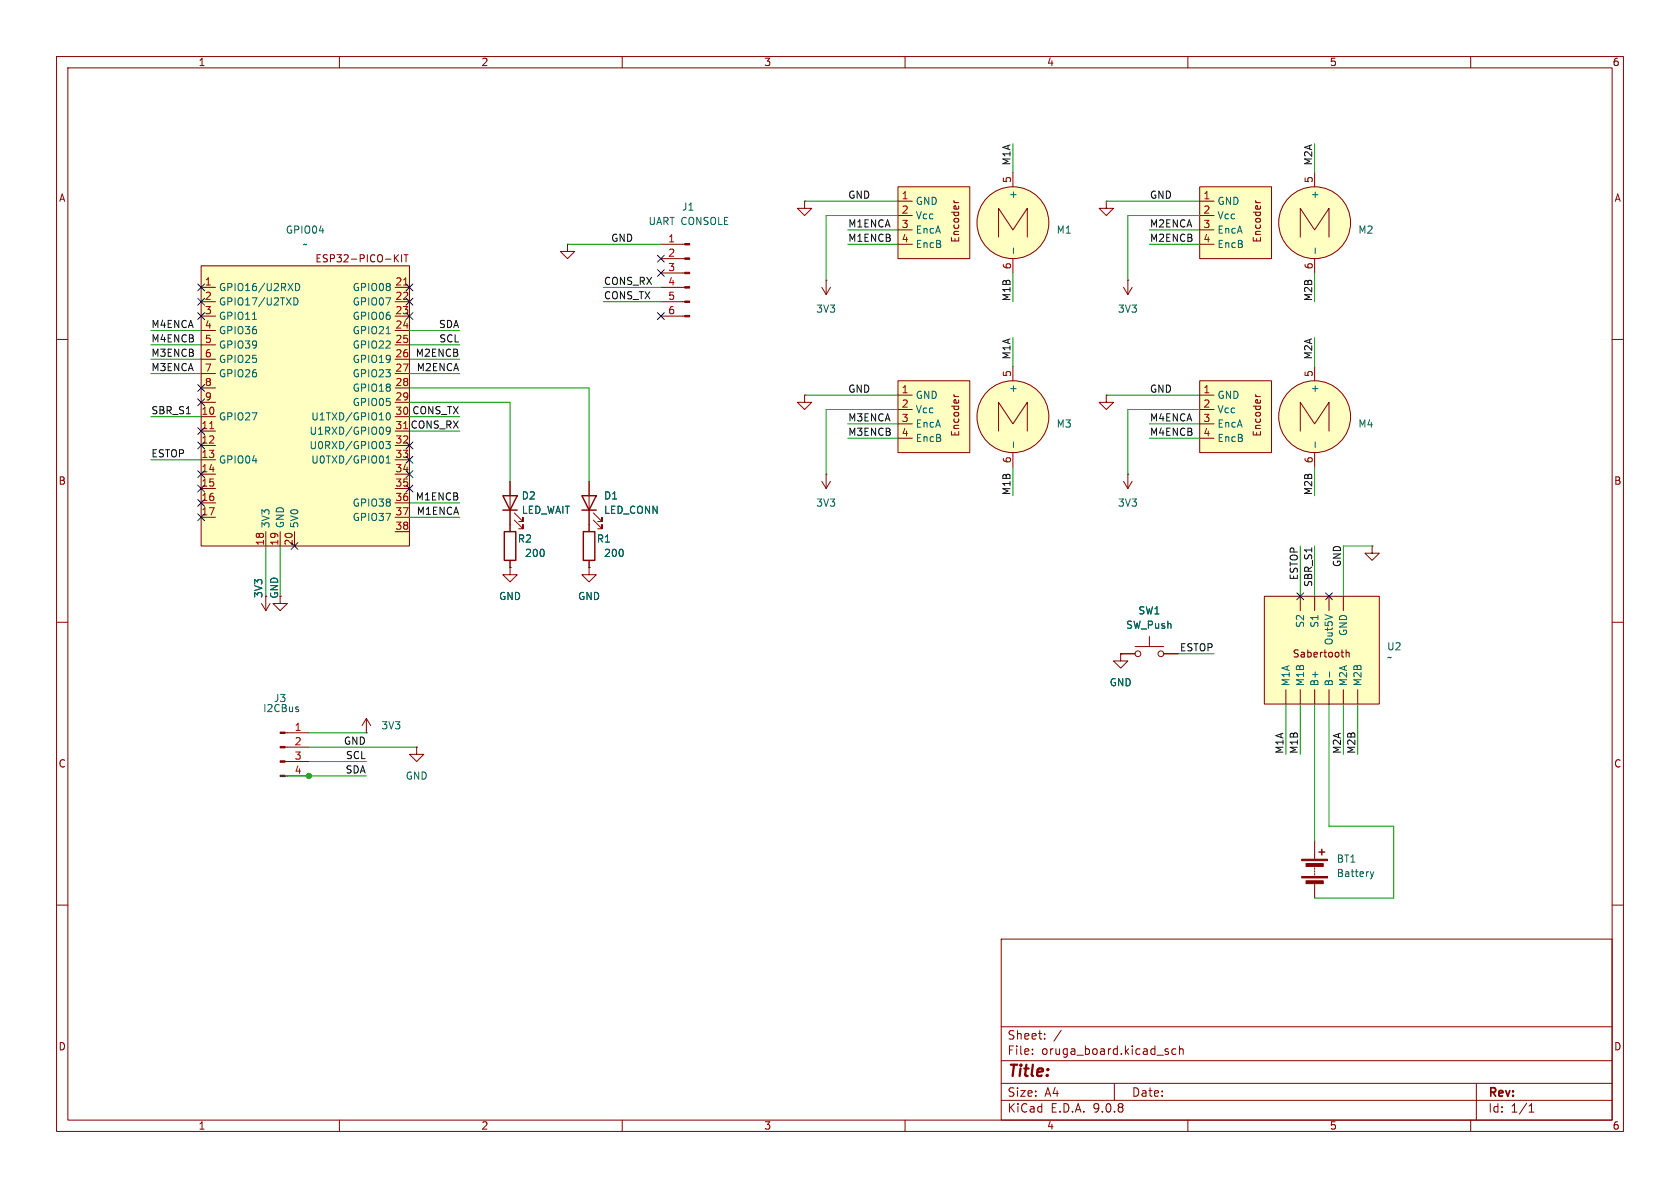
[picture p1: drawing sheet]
<svg xmlns="http://www.w3.org/2000/svg" width="297mm" height="210mm" viewBox="0 0 297 210" stroke-linecap="round" stroke-linejoin="round" font-family="sans-serif">
<g fill="none" stroke="#840000" stroke-width=".18">
<path d="M10 10h277v190h-277zM12 12h273v186h-273zM60 10v2M110 10v2M160 10v2M210 10v2M260 10v2M10 60h2M285 60h2M10 110h2M285 110h2M10 160h2"/>
<path d="M177 166h108v32h-108zM285 160h2M60 198v2M110 198v2M160 198v2M177 194.5h108M177 191.5h108M177 187.5h108M177 181.5h108M182.5 186.3v.1M182.5 185.5v.1M184.7 183.6v.1"/>
<path d="M184.7 182.8v.1M187.6 182.1l-1.3 2M197 191.5v3M206.4 185.9l.2 .2-.2 .3M206.4 185.4l.1 .1M207.9 185.5l-.4-.1-.3 .3v.4l.1 .2h.6M208.5 185.5l.2-.1 .4 .1 .1 .9M208.5 184.9v1.5M210 198v2M260 198v2M261 191.5v6.5M270.3 196.6h.9"/>
<path d="M270.3 195.5l.4-.4v1.5"/>
</g>
<path d="M212.1 33h12.7v12.7h-12.7z" fill="#ffffc2"/>
<circle cx="232.4" cy="39.4" r="6.3" fill="#ffffc2" stroke="#ffffc2" stroke-width=".18"/>
<g fill="none" stroke="#840000" stroke-width=".18">
<path d="M212.1 33h12.7v12.7h-12.7zM212.1 35.6h2.5M212.1 38.1h2.5M222 35.5l.2 .3M232.4 30.5v2.5M100.3 43.2v1.3h1.3l-1.3 1.2-1.2-1.2h1.2M100.3 43.2h.1M145.3 50.8l.7 1.3M146 49.5h.1M146 49.5v2.6M146.8 50.8l-.8 1.3M212.1 40.6h2.5"/>
<path d="M212.1 43.2h2.5M229.9 41.9v-5.1l2.5 3.8 2.5-3.8v5.1M232.4 45.7v2.6M90.2 85.1v7.6M90.9 91.9l1.6 1.6v-.8v.8h-.8M90.9 90.7l1.6 1.5v-.8v.8h-.8M104.1 85.1v7.6M104.9 91.9l1.5 1.6v-.8v.8h-.7M104.9 90.7l1.5 1.5v-.8v.8h-.7M104.1 100.3v1.3h1.3l-1.3 1.3-1.2-1.3h1.2M104.1 100.3h.1"/>
<circle cx="232.4" cy="39.4" r="6.3"/>
</g>
<path d="M232.5 43.8v1" fill="none" stroke="#006464" stroke-width=".18"/>
<path d="M88.9 87.6h2.5l-1.2 2.6zM88.9 90.2h2.5M102.9 87.6h2.5l-1.3 2.6zM102.9 90.2h2.5" fill="none" stroke="#840000" stroke-width=".25"/>
<path d="M35.6 47h36.8v49.5h-36.8z" fill="#ffffc2"/>
<g fill="none" stroke="#840000" stroke-width=".18">
<path d="M142.2 35.6v1.2h1.3l-1.3 1.3-1.2-1.3h1.2M142.2 35.6h.1M35.6 47h36.8v49.5h-36.8zM35.6 50.8h2.5M35.6 53.3h2.5M35.6 55.9h2.5M35.6 58.4h2.5M69.8 50.8h2.6M69.8 53.3h2.6M69.8 55.9h2.6M69.8 58.4h2.6M69.9 45.6l.5 .7"/>
<path d="M70.4 45l-.7 .8M71 45v1.3M71.4 45h.7M71.8 45v1.3M35.6 61h2.5M35.6 63.5h2.5M35.6 66h2.5M35.6 68.6h2.5M35.6 71.1h2.5M35.6 73.7h2.5M35.6 76.2h2.5M35.6 78.7h2.5"/>
<path d="M69.8 61h2.6M69.8 63.5h2.6M69.8 66h2.6M69.8 68.6h2.6M69.8 71.1h2.6M69.8 73.7h2.6M69.8 76.2h2.6M69.8 78.7h2.6M35.6 81.3h2.5M35.6 83.8h2.5M35.6 86.4h2.5M35.6 88.9h2.5"/>
<path d="M35.6 91.4h2.5M47 94v2.5M49.5 94v2.5M52.1 94v2.5M69.8 81.3h2.6M69.8 83.8h2.6M69.8 86.4h2.6M69.8 88.9h2.6M69.8 91.4h2.6M69.8 94h2.6"/>
</g>
<path d="M44.6 56.5h.8M52 52.6a.64 .64 0 0 1 .7 .7 .64 .64 0 0 1-.7 .6zM52.3 50.1a.64 .64 0 0 1 .7 .6 .64 .64 0 0 1-.7 .7zM68.3 59h.7M68.2 78h.8l-.4 .5 .3 .2v.5l-.1 .1-.6-.1M68.5 73h.1a.68 .68 0 0 1 .4 .6 .68 .68 0 0 1-.4 .6 .84 .84 0 0 1-.1-1.2zM69 76.1l-.2 .2-.4-.1-.1-.1 .1-.5 .4-.1 .1 .1a.84 .84 0 0 1-.3 1.2h-.2M68.3 81.9h.7M68.3 81l.3-.4v1.3" fill="none" stroke="#006464" stroke-width=".18"/>
<path d="M71.4 50.4h.7M37.1 75.8h.7M71.4 75.8h.7" fill="none" stroke="#a90000" stroke-width=".18"/>
<path d="M158.7 33h12.7v12.7h-12.7z" fill="#ffffc2"/>
<circle cx="179.1" cy="39.4" r="6.3" fill="#ffffc2" stroke="#ffffc2" stroke-width=".18"/>
<g fill="none" stroke="#840000" stroke-width=".18">
<path d="M158.7 33h12.7v12.7h-12.7zM158.7 35.6h2.6M158.7 38.1h2.6M168.6 35.5l.3 .3M179.1 30.5v2.5M116.8 43.2h4.3M116.8 45.7h4.3M116.8 48.3h4.3M116.8 50.8h4.3M116.8 53.3h4.3M116.8 55.9h4.3M158.7 40.6h2.6"/>
<path d="M158.7 43.2h2.6M176.5 41.9v-5.1l2.6 3.8 2.5-3.8v5.1M179.1 45.7v2.6M198.6 50.8l.8 1.3M199.4 49.5h.1M199.4 49.5v2.6M200.2 50.8l-.8 1.3M195.6 69.9v1.2h1.2l-1.2 1.3-1.3-1.3h1.3M195.6 69.9h.1M242.6 96.5v1.3h1.2l-1.2 1.3-1.3-1.3h1.3M242.6 96.5h.1M198.1 115.6v1.2h1.3l-1.3 1.3-1.3-1.3h1.3"/>
<path d="M198.1 115.6h.1M198.1 115.6h2.6M200.7 114.3h5M203.2 112.5v1.8M205.7 115.6h2.6M64.8 129.5h.1M64.8 127l-.8 1.3M64.8 127l.7 1.3M64.8 127v2.5M232.4 148.6v3.3M232.4 153.4v.3M232.4 153.9v.3"/>
<path d="M232.4 154.4v.3M232.4 156.2v2.6"/>
<circle cx="179.1" cy="39.4" r="6.3"/>
<circle cx="201.2" cy="115.6" r=".51"/>
<circle cx="205.2" cy="115.6" r=".51"/>
</g>
<path d="M179.2 43.8v1M242.3 154.1l.3 .8M242.6 154.9l-.2 .4M242.9 154.1l-.3 .8" fill="none" stroke="#006464" stroke-width=".18"/>
<g fill="#840000" stroke="#840000" stroke-width=".18">
<path d="M121.1 43.1h.8v.2h-.8z"/>
<path d="M121.1 45.6h.8v.2h-.8z"/>
<path d="M121.1 48.1h.8v.3h-.8z"/>
<path d="M121.1 50.7h.8v.2h-.8z"/>
<path d="M121.1 53.2h.8v.3h-.8z"/>
<path d="M121.1 55.8h.8v.2h-.8z"/>
<path d="M230.1 151.9h4.6v.2h-4.6z"/>
<path d="M230.1 154.9h4.6v.3h-4.6z"/>
<path d="M230.9 152.7h3v.5h-3z"/>
<path d="M230.9 155.7h3v.5h-3z"/>
</g>
<path d="M233.2 150.6h1M233.7 150.1v1" fill="none" stroke="#840000" stroke-width=".25"/>
<path d="M223.5 105.4h20.3v19.1h-20.3z" fill="#ffffc2"/>
<g fill="none" stroke="#840000" stroke-width=".18">
<path d="M195.6 35.6v1.2h1.2l-1.2 1.3-1.3-1.3h1.3M195.6 35.6h.1M223.5 105.4h20.3v19.1h-20.3zM229.9 105.4v2.6M232.4 105.4v2.6M234.9 105.4v2.6M237.5 105.4v2.6M238 114.9v1.2M238 115.4l.2-.1 .3 .1v.7M227.3 121.9v2.6M229.9 121.9v2.6M232.4 121.9v2.6"/>
<path d="M234.9 121.9v2.6M237.5 121.9v2.6M240 121.9v2.6"/>
</g>
<path d="M235 118.8v.9" fill="none" stroke="#006464" stroke-width=".18"/>
<path d="M212.1 67.3h12.7v12.7h-12.7z" fill="#ffffc2"/>
<circle cx="232.4" cy="73.7" r="6.3" fill="#ffffc2" stroke="#ffffc2" stroke-width=".18"/>
<g fill="none" stroke="#840000" stroke-width=".18">
<path d="M212.1 67.3h12.7v12.7h-12.7zM212.1 69.9h2.5M212.1 72.4h2.5M212.1 74.9h2.5M212.1 77.5h2.5M222 69.7l.2 .4M229.9 76.2v-5.1l2.5 3.8 2.5-3.8v5.1M232.4 64.8v2.5M232.4 80v2.6"/>
<circle cx="232.4" cy="73.7" r="6.3"/>
</g>
<path d="M232.5 78.1v1" fill="none" stroke="#006464" stroke-width=".18"/>
<path d="M158.7 67.3h12.7v12.7h-12.7z" fill="#ffffc2"/>
<circle cx="179.1" cy="73.7" r="6.3" fill="#ffffc2" stroke="#ffffc2" stroke-width=".18"/>
<g fill="none" stroke="#840000" stroke-width=".18">
<path d="M142.2 69.9v1.2h1.3l-1.3 1.3-1.2-1.3h1.2M142.2 69.9h.1M158.7 67.3h12.7v12.7h-12.7zM158.7 69.9h2.6M158.7 72.4h2.6M158.7 74.9h2.6M158.7 77.5h2.6M168.6 69.7l.3 .4M176.5 76.2v-5.1l2.6 3.8 2.5-3.8v5.1M179.1 64.8v2.5M90.2 85.1v2.5M90.2 90.2v3.8"/>
<path d="M90.2 99.1v1.2M104.1 85.1v2.5M104.1 90.2v3.8M104.1 99.1v1.2M145.3 85.1l.7 1.3M146 83.8h.1M146 83.8v2.6M146.8 85.1l-.8 1.3M179.1 80v2.6M198.6 85.1l.8 1.3M199.4 83.8h.1M199.4 83.8v2.6"/>
<path d="M200.2 85.1l-.8 1.3M46.2 106.7l.8 1.3M47 105.4v2.6M47.8 106.7l-.8 1.3M49.5 105.4v1.3h1.3l-1.3 1.3-1.2-1.3h1.2M90.2 100.3v1.3h1.2l-1.2 1.3-1.3-1.3h1.3M90.2 100.3h.1M104.1 100.3h.1M198.1 115.6h.1M198.1 115.6h2.6M205.7 115.6h2.6M50.4 129.5h4.2"/>
<path d="M50.4 132.1h4.2M50.4 134.6h4.2M50.4 137.2h4.2M73.7 132.1v1.3h1.2l-1.2 1.2-1.3-1.2h1.3M73.7 132.1h.1"/>
<circle cx="179.1" cy="73.7" r="6.3"/>
</g>
<path d="M179.2 78.1v1M52.7 125.4v.3" fill="none" stroke="#006464" stroke-width=".18"/>
<path d="M89.2 94h2v5.1h-2zM103.1 94h2.1v5.1h-2.1z" fill="none" stroke="#840000" stroke-width=".25"/>
<g fill="#840000" stroke="#840000" stroke-width=".18">
<path d="M49.5 129.4h.9v.3h-.9z"/>
<path d="M49.5 132h.9v.2h-.9z"/>
<path d="M49.5 134.5h.9v.2h-.9z"/>
<path d="M49.5 137h.9v.3h-.9z"/>
</g>
<g fill="none" stroke="#009600" stroke-width=".18">
<path d="M142.2 35.6h16.5M158.7 38.1h-12.7v11.4M179.1 25.4v5.1M195.6 35.6h16.5M212.1 38.1h-12.7v11.4M232.4 25.4v5.1M26.7 58.4h8.9M72.4 58.4h8.9M100.3 43.2h16.5M106.7 50.8h10.1M106.7 53.3h10.1M149.9 40.6h8.8"/>
<path d="M149.9 43.2h8.8M179.1 48.3v5M179.1 59.7v5.1M203.2 40.6h8.9M203.2 43.2h8.9M232.4 48.3v5M232.4 59.7v5.1M26.7 61h8.9M26.7 63.5h8.9M26.7 66h8.9M26.7 73.7h8.9M72.4 61h8.9"/>
<path d="M72.4 63.5h8.9M72.4 76.2h8.9M72.4 66h8.9M72.4 73.7h8.9M72.4 68.6h31.7v16.5M72.4 71.1h17.8v14M142.2 69.9h16.5M149.9 74.9h8.8M149.9 77.5h8.8M158.7 72.4h-12.7v11.4M195.6 69.9h16.5M203.2 74.9h8.9"/>
<path d="M203.2 77.5h8.9M212.1 72.4h-12.7v11.4M26.7 81.3h8.9M47 96.5v8.9M49.5 96.5v8.9M72.4 91.4h8.9M72.4 88.9h8.9M179.1 82.6v5M229.9 96.5v8.9M232.4 82.6v5M232.4 96.5v8.9M242.6 96.5h-5.1v8.9"/>
<path d="M208.3 115.6h6.3M49.5 137.2h15.3M54.6 129.5h10.2M54.6 132.1h19.1M54.6 134.6h10.2M227.3 124.5v8.9M229.9 124.5v8.9M232.4 124.5v24.1M234.9 124.5v21.6h11.5v12.7h-14M237.5 124.5v8.9M240 124.5v8.9"/>
</g>
<g fill="none" stroke="#000084" stroke-width=".18">
<path d="M35 55.3l1.2 1.2M35 52.7l1.2 1.2M35 50.2l1.2 1.2M36.2 55.3l-1.2 1.2M36.2 52.7l-1.2 1.2M36.2 50.2l-1.2 1.2M71.8 52.7l1.2 1.2M71.8 50.2l1.2 1.2M71.8 55.3l1.2 1.2M73 52.7l-1.2 1.2M73 50.2l-1.2 1.2M73 55.3l-1.2 1.2"/>
<path d="M116.2 45.1l1.2 1.2M116.2 47.7l1.2 1.2M116.2 55.3l1.2 1.2M117.4 45.1l-1.2 1.2M117.4 47.7l-1.2 1.2M117.4 55.3l-1.2 1.2M35 68l1.2 1.2M35 70.5l1.2 1.2M35 78.1l1.2 1.2M35 75.6l1.2 1.2M36.2 68l-1.2 1.2M36.2 70.5l-1.2 1.2"/>
<path d="M36.2 78.1l-1.2 1.2M36.2 75.6l-1.2 1.2M71.8 78.1l1.2 1.2M73 78.1l-1.2 1.2M35 88.3l1.2 1.2M35 90.8l1.2 1.2M35 83.2l1.2 1.2M35 85.8l1.2 1.2M36.2 88.3l-1.2 1.2M36.2 90.8l-1.2 1.2M36.2 83.2l-1.2 1.2M36.2 85.8l-1.2 1.2"/>
<path d="M51.5 95.9l1.2 1.2M52.7 95.9l-1.2 1.2M71.8 83.2l1.2 1.2M71.8 80.7l1.2 1.2M71.8 85.8l1.2 1.2M73 83.2l-1.2 1.2M73 80.7l-1.2 1.2M73 85.8l-1.2 1.2M229.3 104.8l1.2 1.2M230.5 104.8l-1.2 1.2M234.3 104.8l1.3 1.2M235.6 104.8l-1.3 1.2"/>
</g>
<circle cx="54.6" cy="137.2" r=".46" fill="#009600" stroke="#009600" stroke-width=".18"/>
<text font-size="2.8" fill="#840000" x="178" y="190.9">Title:</text>
<g font-size="2.1" fill="#840000">
<text x="178" y="184">Sheet:</text>
<text x="178" y="186.7">File:</text>
<text x="184.1" y="186.7">oruga_board.kicad_sch</text>
<text x="178" y="196.9">KiCad</text>
<text x="178" y="194.1">Size:</text>
<text x="184.7" y="194.1">A4</text>
<text x="185.7" y="196.9">E.D.A.</text>
<text x="193.3" y="196.9">9.0.8</text>
<text x="200" y="194.1">Date:</text>
<text x="263" y="194.3">Rev:</text>
<text x="263" y="196.9">Id:</text>
<text x="267.1" y="196.9">1/1</text>
</g>
<g font-size="1.8" fill="#840000">
<text x="35" y="11.9">1</text>
<text x="85" y="11.9">2</text>
<text x="135" y="11.9">3</text>
<text x="185" y="11.9">4</text>
<text x="235" y="11.9">5</text>
<text x="285" y="11.9">6</text>
<text x="10.3" y="35.9">A</text>
<text x="285.3" y="35.9">A</text>
<text x="55.7" y="46.6">ESP32-PICO-KIT</text>
<text x="169.8" y="43" transform="rotate(-90 169.8 43)">Encoder</text>
<text x="223.1" y="43" transform="rotate(-90 223.1 43)">Encoder</text>
<text x="169.8" y="77.3" transform="rotate(-90 169.8 77.3)">Encoder</text>
<text x="223.1" y="77.3" transform="rotate(-90 223.1 77.3)">Encoder</text>
<text x="10.3" y="85.9">B</text>
<text x="285.3" y="85.9">B</text>
<text x="46.6" y="105.8" transform="rotate(-90 46.6 105.8)">3V3</text>
<text x="49.4" y="105.9" transform="rotate(-90 49.4 105.9)">GND</text>
<text x="228.4" y="116.4">Sabertooth</text>
<text x="10.3" y="135.9">C</text>
<text x="285.3" y="135.9">C</text>
<text x="10.3" y="185.9">D</text>
<text x="285.3" y="185.9">D</text>
<text x="35" y="199.9">1</text>
<text x="85" y="199.9">2</text>
<text x="135" y="199.9">3</text>
<text x="185" y="199.9">4</text>
<text x="235" y="199.9">5</text>
<text x="285" y="199.9">6</text>
</g>
<g font-size="1.8" fill="#0f0f0f">
<text x="178.7" y="29.4" transform="rotate(-90 178.7 29.4)">M1A</text>
<text x="232.1" y="29.4" transform="rotate(-90 232.1 29.4)">M2A</text>
<text x="149.9" y="35.2">GND</text>
<text x="203.2" y="35.2">GND</text>
<text x="149.9" y="40.3">M1ENCA</text>
<text x="203.2" y="40.3">M2ENCA</text>
<text x="107.9" y="42.8">GND</text>
<text x="149.9" y="42.8">M1ENCB</text>
<text x="203.2" y="42.8">M2ENCB</text>
<text x="106.7" y="50.5">CONS_RX</text>
<text x="106.7" y="53">CONS_TX</text>
<text x="178.7" y="53.3" transform="rotate(-90 178.7 53.3)">M1B</text>
<text x="232.1" y="53.3" transform="rotate(-90 232.1 53.3)">M2B</text>
<text x="26.7" y="58.1">M4ENCA</text>
<text x="77.5" y="58.1">SDA</text>
<text x="26.7" y="63.2">M3ENCB</text>
<text x="26.7" y="60.6">M4ENCB</text>
<text x="26.7" y="65.7">M3ENCA</text>
<text x="73.4" y="63.2">M2ENCB</text>
<text x="73.6" y="65.7">M2ENCA</text>
<text x="77.6" y="60.6">SCL</text>
<text x="178.7" y="63.6" transform="rotate(-90 178.7 63.6)">M1A</text>
<text x="232.1" y="63.6" transform="rotate(-90 232.1 63.6)">M2A</text>
<text x="149.9" y="69.5">GND</text>
<text x="203.2" y="69.5">GND</text>
<text x="26.7" y="73.3">SBR_S1</text>
<text x="72.5" y="75.9">CONS_RX</text>
<text x="72.8" y="73.3">CONS_TX</text>
<text x="149.9" y="77.1">M3ENCB</text>
<text x="149.9" y="74.6">M3ENCA</text>
<text x="203.2" y="74.6">M4ENCA</text>
<text x="203.2" y="77.1">M4ENCB</text>
<text x="26.7" y="80.9">ESTOP</text>
<text x="73.4" y="88.6">M1ENCB</text>
<text x="178.7" y="87.6" transform="rotate(-90 178.7 87.6)">M1B</text>
<text x="232.1" y="87.6" transform="rotate(-90 232.1 87.6)">M2B</text>
<text x="73.6" y="91.1">M1ENCA</text>
<text x="237.1" y="100.3" transform="rotate(-90 237.1 100.3)">GND</text>
<text x="229.5" y="102.6" transform="rotate(-90 229.5 102.6)">ESTOP</text>
<text x="232.1" y="103.9" transform="rotate(-90 232.1 103.9)">SBR_S1</text>
<text x="208.5" y="115.2">ESTOP</text>
<text x="60.7" y="131.7">GND</text>
<text x="61" y="136.8">SDA</text>
<text x="61.1" y="134.3">SCL</text>
<text x="227" y="133.4" transform="rotate(-90 227 133.4)">M1A</text>
<text x="229.5" y="133.4" transform="rotate(-90 229.5 133.4)">M1B</text>
<text x="237.1" y="133.4" transform="rotate(-90 237.1 133.4)">M2A</text>
<text x="239.7" y="133.4" transform="rotate(-90 239.7 133.4)">M2B</text>
</g>
<g font-size="1.8" fill="#a90000">
<text x="159.3" y="35.3">1</text>
<text x="178.8" y="32.5" transform="rotate(-90 178.8 32.5)">5</text>
<text x="212.7" y="35.3">1</text>
<text x="232.2" y="32.5" transform="rotate(-90 232.2 32.5)">5</text>
<text x="159.3" y="37.8">2</text>
<text x="159.3" y="40.4">3</text>
<text x="212.7" y="37.8">2</text>
<text x="212.7" y="40.4">3</text>
<text x="118" y="42.9">1</text>
<text x="118" y="45.5">2</text>
<text x="159.3" y="42.9">4</text>
<text x="178.8" y="47.7" transform="rotate(-90 178.8 47.7)">6</text>
<text x="212.7" y="42.9">4</text>
<text x="232.2" y="47.7" transform="rotate(-90 232.2 47.7)">6</text>
<text x="36.1" y="50.5">1</text>
<text x="36.1" y="53.1">2</text>
<text x="69.8" y="50.5">21</text>
<text x="69.8" y="53.1">22</text>
<text x="118" y="48">3</text>
<text x="118" y="50.5">4</text>
<text x="118" y="53.1">5</text>
<text x="36.1" y="55.6">3</text>
<text x="36.1" y="58.2">4</text>
<text x="69.8" y="55.6">23</text>
<text x="69.8" y="58.2">24</text>
<text x="118" y="55.6">6</text>
<text x="36.1" y="60.7">5</text>
<text x="36.1" y="63.2">6</text>
<text x="36.1" y="65.8">7</text>
<text x="69.8" y="60.7">25</text>
<text x="69.8" y="63.2">26</text>
<text x="69.8" y="65.8">27</text>
<text x="36.1" y="68.3">8</text>
<text x="36.1" y="70.9">9</text>
<text x="69.8" y="68.3">28</text>
<text x="69.8" y="70.9">29</text>
<text x="159.3" y="69.6">1</text>
<text x="178.8" y="66.7" transform="rotate(-90 178.8 66.7)">5</text>
<text x="212.7" y="69.6">1</text>
<text x="232.2" y="66.7" transform="rotate(-90 232.2 66.7)">5</text>
<text x="35.5" y="73.4">10</text>
<text x="35.5" y="75.9">11</text>
<text x="69.8" y="73.4">30</text>
<text x="69.8" y="75.9">31</text>
<text x="159.3" y="72.1">2</text>
<text x="159.3" y="74.7">3</text>
<text x="159.3" y="77.2">4</text>
<text x="212.7" y="72.1">2</text>
<text x="212.7" y="74.7">3</text>
<text x="212.7" y="77.2">4</text>
<text x="35.5" y="78.5">12</text>
<text x="35.5" y="81">13</text>
<text x="35.5" y="83.6">14</text>
<text x="69.8" y="78.5">32</text>
<text x="69.8" y="81">33</text>
<text x="69.8" y="83.6">34</text>
<text x="178.8" y="82" transform="rotate(-90 178.8 82)">6</text>
<text x="232.2" y="82" transform="rotate(-90 232.2 82)">6</text>
<text x="35.5" y="86.1">15</text>
<text x="35.5" y="88.6">16</text>
<text x="69.8" y="86.1">35</text>
<text x="69.8" y="88.6">36</text>
<text x="35.5" y="91.2">17</text>
<text x="69.8" y="91.2">37</text>
<text x="69.8" y="93.7">38</text>
<text x="46.7" y="96.6" transform="rotate(-90 46.7 96.6)">18</text>
<text x="49.3" y="96.6" transform="rotate(-90 49.3 96.6)">19</text>
<text x="51.8" y="96.6" transform="rotate(-90 51.8 96.6)">20</text>
<text x="52" y="129.3">1</text>
<text x="52" y="131.8">2</text>
<text x="52" y="134.4">3</text>
<text x="52" y="136.9">4</text>
</g>
<g font-size="1.8" fill="#006464">
<text x="179.9" y="35.3" transform="rotate(-90 179.9 35.3)">+</text>
<text x="233.3" y="35.3" transform="rotate(-90 233.3 35.3)">+</text>
<text x="50.4" y="41.5">GPIO04</text>
<text x="114.6" y="40">UART CONSOLE</text>
<text x="120.5" y="37.4">J1</text>
<text x="161.8" y="36.4">GND</text>
<text x="161.8" y="39">Vcc</text>
<text x="161.8" y="41.5">EncA</text>
<text x="186.7" y="41.5">M1</text>
<text x="215.1" y="36.4">GND</text>
<text x="215.1" y="39">Vcc</text>
<text x="215.1" y="41.5">EncA</text>
<text x="240" y="41.5">M2</text>
<text x="53.4" y="44">~</text>
<text x="161.8" y="44">EncB</text>
<text x="215.1" y="44">EncB</text>
<text x="38.6" y="51.7">GPIO16/U2RXD</text>
<text x="62.2" y="51.7">GPIO08</text>
<text x="38.6" y="54.2">GPIO17/U2TXD</text>
<text x="38.6" y="56.7">GPIO11</text>
<text x="38.6" y="59.3">GPIO36</text>
<text x="62.2" y="54.2">GPIO07</text>
<text x="62.2" y="56.7">GPIO06</text>
<text x="62.2" y="59.3">GPIO21</text>
<text x="144.2" y="55.5">3V3</text>
<text x="197.5" y="55.5">3V3</text>
<text x="38.6" y="61.8">GPIO39</text>
<text x="38.6" y="64.4">GPIO25</text>
<text x="62.2" y="61.8">GPIO22</text>
<text x="62.2" y="64.4">GPIO19</text>
<text x="38.6" y="66.9">GPIO26</text>
<text x="62.2" y="66.9">GPIO23</text>
<text x="62.2" y="69.4">GPIO18</text>
<text x="62.2" y="72">GPIO05</text>
<text x="161.8" y="70.7">GND</text>
<text x="179.9" y="69.6" transform="rotate(-90 179.9 69.6)">+</text>
<text x="215.1" y="70.7">GND</text>
<text x="233.3" y="69.6" transform="rotate(-90 233.3 69.6)">+</text>
<text x="38.6" y="74.5">GPIO27</text>
<text x="54.6" y="77.1">U1RXD/GPIO09</text>
<text x="54.9" y="74.5">U1TXD/GPIO10</text>
<text x="161.8" y="73.3">Vcc</text>
<text x="161.8" y="75.8">EncA</text>
<text x="186.7" y="75.8">M3</text>
<text x="215.1" y="73.3">Vcc</text>
<text x="215.1" y="75.8">EncA</text>
<text x="240" y="75.8">M4</text>
<text x="38.6" y="82.1">GPIO04</text>
<text x="54.6" y="79.6">U0RXD/GPIO03</text>
<text x="54.9" y="82.1">U0TXD/GPIO01</text>
<text x="161.8" y="78.3">EncB</text>
<text x="215.1" y="78.3">EncB</text>
<text x="62.2" y="89.8">GPIO38</text>
<text x="92.1" y="88.5">D2</text>
<text x="106.7" y="88.5">D1</text>
<text x="144.2" y="89.8">3V3</text>
<text x="197.5" y="89.8">3V3</text>
<text x="47.9" y="93.5" transform="rotate(-90 47.9 93.5)">3V3</text>
<text x="50.4" y="93.5" transform="rotate(-90 50.4 93.5)">GND</text>
<text x="52.9" y="93.5" transform="rotate(-90 52.9 93.5)">5V0</text>
<text x="62.2" y="92.3">GPIO37</text>
<text x="92.2" y="91">LED_WAIT</text>
<text x="106.7" y="91">LED_CONN</text>
<text x="91.4" y="96.1">R2</text>
<text x="92.7" y="98.7">200</text>
<text x="105.4" y="96.1">R1</text>
<text x="106.7" y="98.7">200</text>
<text x="88.1" y="106.3">GND</text>
<text x="102.1" y="106.3">GND</text>
<text x="199" y="111.4">SW_Push</text>
<text x="201.2" y="108.8">SW1</text>
<text x="230.7" y="111.1" transform="rotate(-90 230.7 111.1)">S2</text>
<text x="233.3" y="111.1" transform="rotate(-90 233.3 111.1)">S1</text>
<text x="238.4" y="112.5" transform="rotate(-90 238.4 112.5)">GND</text>
<text x="235.8" y="114.2" transform="rotate(-90 235.8 114.2)">Out5V</text>
<text x="245.1" y="117.1">~</text>
<text x="245.1" y="115.2">U2</text>
<text x="48.3" y="124.3">J3</text>
<text x="196.1" y="121.5">GND</text>
<text x="228.2" y="121.4" transform="rotate(-90 228.2 121.4)">M1A</text>
<text x="230.7" y="121.4" transform="rotate(-90 230.7 121.4)">M1B</text>
<text x="233.3" y="121.4" transform="rotate(-90 233.3 121.4)">B+</text>
<text x="235.8" y="121.4" transform="rotate(-90 235.8 121.4)">B-</text>
<text x="238.4" y="121.4" transform="rotate(-90 238.4 121.4)">M2A</text>
<text x="240.9" y="121.4" transform="rotate(-90 240.9 121.4)">M2B</text>
<text x="46.4" y="126.1">I2CBus</text>
<text x="67.3" y="129.1">3V3</text>
<text x="71.6" y="138">GND</text>
<text x="236.2" y="152.7">BT1</text>
<text x="236.2" y="155.2">Battery</text>
</g>
</svg>
